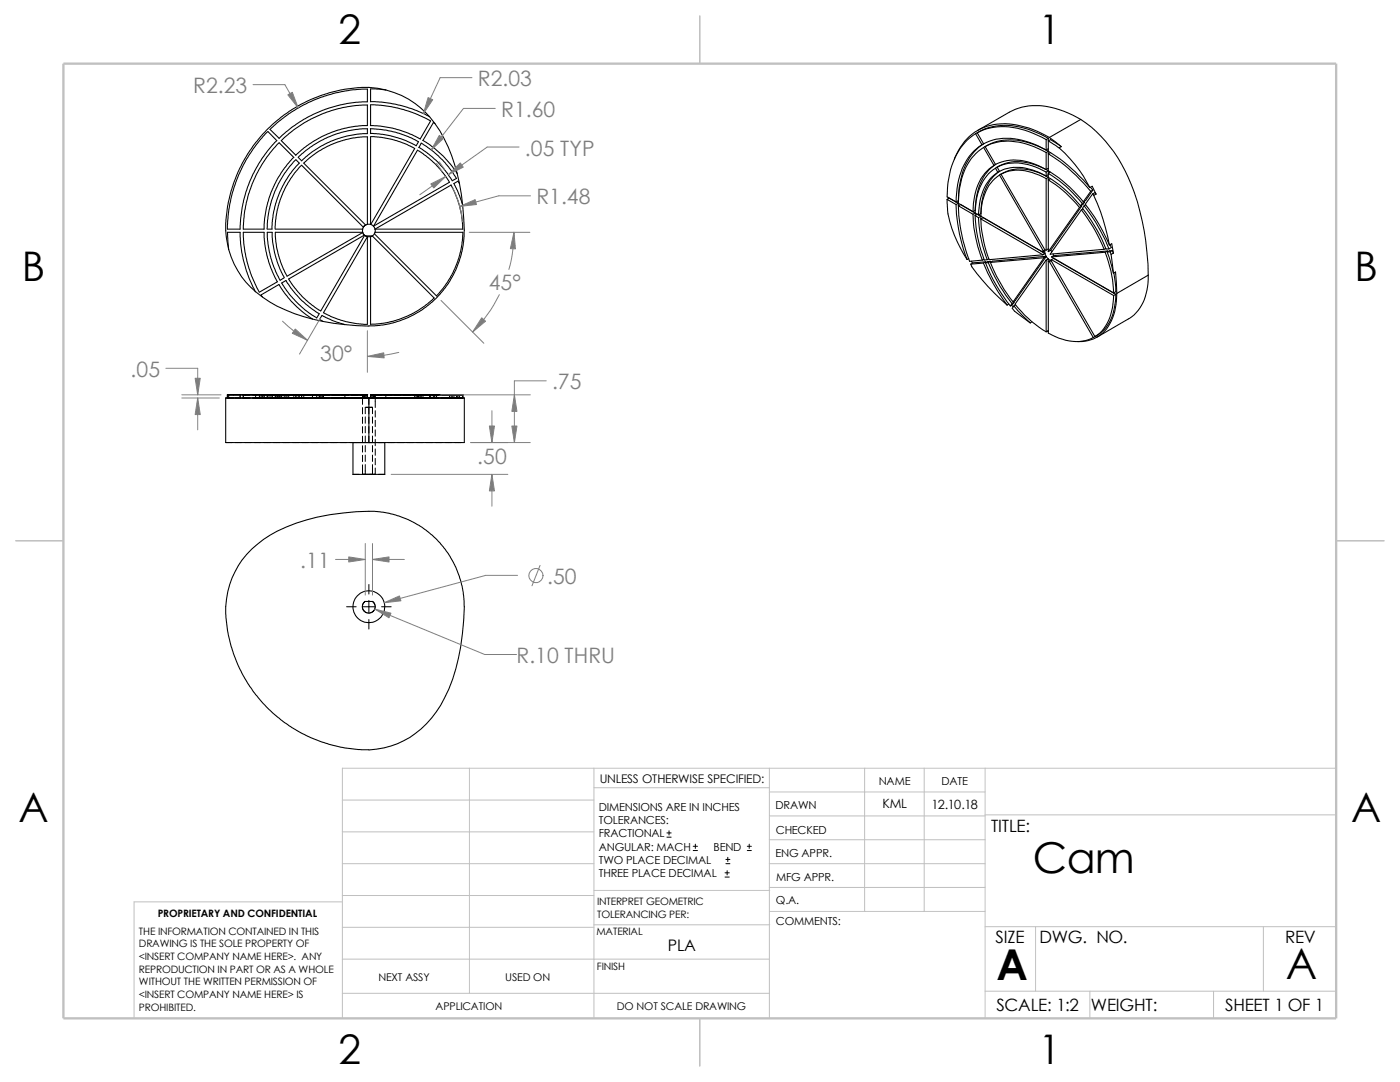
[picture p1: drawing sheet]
<svg xmlns="http://www.w3.org/2000/svg" width="279mm" height="216mm" viewBox="0 0 279 216" stroke-linecap="round" stroke-linejoin="round" font-family="sans-serif">
<g fill="none" stroke="#c0c0c0" stroke-width=".2">
<path d="M68.3 159.6h50.2M93.7 153.3v44.9M118.5 153.3v49.9M118.5 157.2h35M153.5 153.3v49.9M153.5 158h43.1M172.6 153.3v28.6M184.4 153.3v28.6M196.6 153.3v49.9M266.7 153.3h-198.4v49.9M68.3 178.7h50.2M68.3 172.3h50.2"/>
<path d="M68.3 166h50.2M68.3 180h-41.5v23.2M118.5 177.7h35.1M153.5 167.6h43.1M153.5 162.8h43.1M153.5 172.3h43.1M153.5 177.1h43.1M196.6 162.6h70.1M68.3 198.2h85.2M68.3 191.4h85.2M68.3 185h50.2M118.5 184.5h35.1"/>
<path d="M153.6 181.9h43M196.6 197.8h70.1M196.6 184.9h70.1M206.7 184.9v12.9M217.5 197.8v5.4M242.2 197.8v5.4M252.1 184.9v12.9"/>
</g>
<path d="M139.7 3.2v9.5M3.1 107.9h9.6M266.7 107.9h9.5M139.7 203.2v9.5" fill="none" stroke="#c0c0c0" stroke-width=".21"/>
<path d="M12.7 12.7h254v190.5h-254z" fill="none" stroke="#c0c0c0" stroke-width=".47"/>
<g fill="none" stroke="#000" stroke-width=".21">
<path d="M77 17.9l-3-.2v2.6M77 17.9a16.8 16.8 0 0 1 8.7 5.4M77 17.9a15.9 15.9 0 0 0-5.2-.4l-1 .1a28.5 28.5 0 0 0-25.8 28.4l.6 3.8M53 26.7l.5-.5 1.7 1.9-1.9 2.1-1.7 2.6-1.1 1.9-1.2 2.9a26.2 26.2 0 0 0-1.4 8.1h-2.5v-1.1a28.2 28.2 0 0 1 7.6-17.9zM53.9 25.8l1.6-1.4a27.9 27.9 0 0 1 17.8-6.6v2.5l-2.2 .1-1.9 .3-4.8 1.3-2.9 1.3-1.6 1-2.8 2-1.4 1.3zM55.2 28.9l.5-.4 2.9 2.9-1.2 1.3-1.2 1.7-1.1 1.8-1 2.1-.9 3.1-.4 2.3-.1 2h-4.1l.3-4a24.9 24.9 0 0 1 6.3-12.8zM59 30.9l1.7-1.4 1.7-1.2 1.7-1 1.9-.8 3.5-1.1 2.3-.3h1.5v-4.1h-2.1l-2.8 .5-2.4 .6-2.2 .9a25 25 0 0 0-7.7 5.1l3 2.9M59.7 31.2l2.8-2.2 2.4-1.4 1.4-.5 3-1 2.5-.4h1.5v1l-1.9 .1-2.3 .4-1.6 .4-2.2 .9-2.9 1.7-2.2 1.9-.7-.7zM73.9 25.7l3.1 .3 1.9 .4 2.6 .9 2 1-.4 .8-2.4-1.2-2.8-.8-2.3-.4-1.6-.1M74 27.3l2 .1 2.3 .4 3 1.1 1.5 .7-8.8 15.2M74 20.9l4.1 .4 2.4 .5 2.3 .8 3.1 1.5-2 3.6-2.4-1.1-3.1-1-2.6-.5h-1.9M74 21v4.1"/>
<path d="M74 25.7v1M74 27.3v17.5M74 20.3l2.4 .1 3.7 .7 3 1 2.6 1.2M83.3 30l1.1 .6 2.3 2 1.4 1.5 1.6 2.3-15.2 8.7zM84 28.6l1.2 .7 2.3 1.8 2 2.2 1.6 2.3-.8 .5-1.4-2-1.9-2.1-1.8-1.6-1.6-1M84.1 28.6l-.5 .8M84.4 28l1.5 1 2.6 2.2 1.3 1.5 1.4 1.9M85.7 23.3l1.1 1.3M86.8 24.6l-.3-.2-2.1 3.6M86.8 24.6a28.9 28.9 0 0 1 4.4 10M90 36.9l.6 1.2 1.1 3 .5 2.1 .2 2.5h-17.6M90 36.9l-15.2 8.8"/>
<path d="M90.6 36.6l1.1 2.5 .6 1.8M91.2 34.6l.5 2M91.7 36.6l-.3-.4-.8 .4M91.7 36.6l.6 4.3M189 39.8l.4-.3 1.9 1.1M189 39.8l1.8 1M189 39.8v.7a16.8 16.8 0 0 0 2.1 7.8l1.9 3.5M189.2 39.4v.3M194.7 26.7a12.6 12.6 0 0 0-5.3 8.9l-.4 3.7 1.8 1M194.7 26.7l1.3 2.2M195 26.5a12.4 12.4 0 0 1 10.4-.2l3.4 1.6M195 26.5a12.5 12.5 0 0 1 11.7-.1l2.5 1.2"/>
<path d="M195 26.5l1.3 2.2M195 26.5l-.3 .2M196 28.9a11.9 11.9 0 0 0-5.1 9.6l-.1 1.8M196.3 28.7a11.7 11.7 0 0 1 10 0l2.5 1.2M196.3 29.4l2.1 3.6M196.3 28.7l-.3 .2M196.3 29.4a10.8 10.8 0 0 0-4.7 7.7l-.3 3.5M196.3 28.7a12.2 12.2 0 0 0-5 9.5v1.8l-.5 .3M196.6 29.3a11.3 11.3 0 0 1 9.8 0l2.4 1.1M196.6 29.3a11.1 11.1 0 0 1 10.2-.3l2.4 1.2M196.6 29.3l2.1 3.5M196.6 29.3l-.3 .1"/>
<path d="M198.4 33a8.9 8.9 0 0 0-4 6.8l-.2 2.4M198.7 32.8a10.2 10.2 0 0 1 9.3 .6l.8 .4M198.7 32.8l-.3 .2M198.7 33.6l.4 .8M198.7 33.6a9.8 9.8 0 0 0-4.1 8.1v.8M198.8 32.8a9.5 9.5 0 0 0-4.1 7.5l-.1 1.7-.4 .2M199 33.4a9.6 9.6 0 0 1 9 .6l.8 .3M199 33.4a8.3 8.3 0 0 1 7.3-.6l2.9 1.3M199 33.4l.5 .8M199 33.4l-.3 .2M199.5 34.2a9.2 9.2 0 0 1 8.6 .6l.7 .3M199.5 34.9l8.7 15.1"/>
<path d="M199.5 34.2l-.4 .2M199.5 34.9a9.4 9.4 0 0 0-3.8 8.2M199.5 34.2a9.4 9.4 0 0 0-3.7 7.7l-.1 .7-.4 .3a10.2 10.2 0 0 1 3.4-8.2l.4-.3M199.8 34.8a8.5 8.5 0 0 1 7.5 .1l1.5 .7M199.8 34.8a8.6 8.6 0 0 1 8.7 .2l.7 .4M199.8 34.8l8.7 15.1h.3M199.8 34.8l-.3 .1M208.8 27.9v2M208.8 30.4v3.4M208.8 34.3v.8M208.8 35.6v14.3M209.2 34.1a28.2 28.2 0 0 1 7 6.2"/>
<path d="M209.2 35.4a24.3 24.3 0 0 1 6.4 5.7M209.2 27.6v22.6M209.2 29.7l-.4 .2M209.2 27.6l-.4 .3M209.2 33.6l-.4 .2M209.2 30.2l-.4 .2M209.2 34.8l-.4 .3M209.2 34.1l-.4 .2M209.2 35.4l-.4 .2M209.2 30.2a32.9 32.9 0 0 1 8.3 7.2M209.4 27.4a17.3 17.3 0 0 0-11-2.6 10.2 10.2 0 0 0-7.9 7M209.4 27.4l2.4 1.9"/>
<path d="M209.6 34.3l-.4 .3a25.7 25.7 0 0 1 6.8 6M209.6 35.6l-.4 .3a24.1 24.1 0 0 1 6.2 5.5M209.7 30.4l-.5 .3a32.8 32.8 0 0 1 8.5 7.5M211.4 29.5a26.9 26.9 0 0 1 6.1 7.9M211.8 29.3l-.4 .2M211.8 29.3l-2.1-1.4-.5 .2 2.2 1.4M215.7 23.8l-6.3 3.6M215.7 23.8a16.3 16.3 0 0 0-11.7-2.4l-2.6 1-6.3 3.6M215.7 23.8a28.1 28.1 0 0 1 10.7 14.6 52 52 0 0 1 2.8 16.5M217.5 37.4l.5-.2 .7 1.5M217.6 37.4l.5 .5M217.7 38.2l-1.5 2.1"/>
<path d="M218.1 38.7l.4-.3 .2 .3M218.1 38.7l-1.5 2.1a34.2 34.2 0 0 1 4.8 8.1M218.1 38.7l.2 .3M218.1 37.9l-1.4 2.1-.5 .3M218.1 37.9l-.4 .3M218.3 39a40.4 40.4 0 0 1 3.1 9.9M218.7 38.7l-.4 .3M45.6 49.8l-.2-3.4h2.5l.1 1.2a26.4 26.4 0 0 0 3 10.6M45.6 49.8a17 17 0 0 0 5.4 8.4M51 58.2a29.6 29.6 0 0 0 13.4 5.9M52.4 59.2l-.3-.4 3.6-2 1.1 1.7 1.3 1.6 2 1.9 2.3 1.6M53.3 45.7l.4-3.8 1.2-3.8 1.9-3.6 2.3-2.6 .6 .7-1.1 1.2-1.5 2.1-1.2 2.3-.7 1.8-.7 3-.2 2.7"/>
<path d="M53.3 45.7h1M54.9 45.7h17.5M55.3 56.2l-1.2-2.6-.7-2.2-.6-2.8-.1-2.2h-4.1v2.1l.7 3.6 .9 3 1.5 3.2M55.4 56.2l-3.6 2.1M56.7 55.4l-.9-1.9-1-3-.4-2.3-.1-1.8h-1l.2 2.2 .6 2.9 1 2.8 .8 1.6M56.7 55.4l-.8 .5M72.4 46.4l-15.1 8.7M72.4 46.4h-17.5l.1 1.8 .5 2.4 .8 2.4 1 2.1M72.4 46.4l.3 .5M72.4 45.7v.6M72.5 45.3l-12.3-12.3-1.4 1.5-.8 1.1-1.4 2.7-1.2 3.4-.4 2.3-.1 1.7M72.5 45.3l-.1 .4"/>
<path d="M72.8 46.9l-15.2 8.8 1.6 2.2 1.4 1.5 2.3 1.9 1.1 .7M72.8 46.9l.5 .3M72.8 46.9l-8.8 15.2M72.9 47.1h1.4M73 44.9l-.5 .4M73.3 44.7l.7 .1M73.3 44.7v-17.4l-3.4 .3-2.5 .7-1.4 .6-3.1 1.7-2.1 1.7-.2 .3 12.4 12.3M73.3 47.2l-8.7 15.2 2 1 2.4 .8 2.3 .4 2 .1M73.3 47.2v17.5M73.3 47.2h.1M73.3 44.7l-.3 .2M73.9 47.2h-.6"/>
<path d="M74 44.8h.1M74 47.2l.3-.1 12.4 12.4-2 1.6-3.2 1.9-1.9 .8-2 .5-3.6 .4zM74 44.8l.5 .3M74.5 45.1l.3 .6M74.5 45.1h.1M74.7 46.7l-.4 .4M74.8 46.4h17.6l-.1 1.6-.4 2.2-1.2 3.5-1.4 2.6-2.2 2.8-12.4-12.4M74.8 45.7h.1M74.8 46.4l-.1 .3M74.8 45.7v.7M92.3 40.9l.4 5.1-.2 2.1-.3 2.1-.5 1.8-.8 1.9-1.1 2.1-1 1.5-1.6 1.8-1.7 1.6-1.9 1.3-2.1 1.1-1.9 .8-1.8 .5-2.1 .3-2.1 .1M190.8 40.8a33.6 33.6 0 0 0 2.2 11"/>
<path d="M191.3 40.6v.5M191.3 41.1l.4-.3 2.9 1.7M191.3 40.6l2.9 1.6M191.3 41.1l2.9 1.7M191.3 40.6l-.5 .2M191.3 41.1a33.3 33.3 0 0 0 2.2 11.1l2.5-.3M193.3 51.6l-.3 .2M193.8 52.7l.1 .3a33.6 33.6 0 0 0 7.1 7.9M193.8 52.1l.3 .4M194.2 42.8a27.5 27.5 0 0 0 1.8 9.1M194.6 43a28.1 28.1 0 0 0 1.8 8.9l.6-.1M194.6 42.5v.5"/>
<path d="M194.6 42.5l1.1 .6M194.6 43l.7 .4M194.6 42.5l-.4 .3M195.1 42.8l-.5 .2M195.3 43.4a25.2 25.2 0 0 0 1.7 8.4M195.7 43.7a26.5 26.5 0 0 0 1.7 8.1l10.7-1M195.7 43.1v.5M195.7 43.7l.5-.3 12.3 7.1M195.7 43.7l12.4 7.1M195.7 43.1l12.4 7.2M195.7 43.1l-.4 .3M196.3 52.5l-2.5 .2"/>
<path d="M196.3 52.5a36.8 36.8 0 0 0 4.7 8.4M196.4 51.7l-.4 .2M196.7 52.5a33.4 33.4 0 0 0 4.9 8.5M196.7 52.2l.1 .2M196.7 52.2l-2.5 .3-.4 .2M196.7 52.2l-.4 .3M197.2 52.4l-.5 .1M197.2 52.4a34.9 34.9 0 0 0 4.8 8.2M197.4 51.6l-.4 .2M197.7 52.4a32.9 32.9 0 0 0 4.5 7.8M197.7 52.2h-.6l-.4 .3M197.7 52.2v.1"/>
<path d="M197.7 52.2l-.5 .2M208.1 50.8h.1M208.1 50.3l.4-.3v.5M208.1 50.8l.4-.2 .3 .5M208.2 50l-.1 .3M208.3 51.4l-10.6 1M208.3 51.4h.1M208.4 51.4l-6.2 8.8M208.5 49.9l-.3 .1M208.5 50.5l-.4 .3M208.7 51.9h.1M208.7 51.9l-6.1 8.8a24.2 24.2 0 0 0 6.2 5.5"/>
<path d="M208.8 51.2l.4 .4-.5 .3M208.8 51.1l-10.7 1-.4 .3M208.8 51.2l-6.2 8.8-.4 .2M208.8 51.9v14.3M208.8 51.2l-.4 .2M208.8 51.1l-.5 .3M209.2 51.7v14.8a9.2 9.2 0 0 0 9 .9M209.2 51.7l-.4 .2M209.2 49.7l-.4 .2M209.2 51.7l.5 .2-.5 .3h.2M209.2 50.2h.1M209.4 52.2l8.8 15.2"/>
<path d="M209.7 50l.2 .2M209.7 50l-.5 .2M209.8 52l-.4 .2M209.8 51.3h.1M209.8 51.8v.2l8.7 15.2M209.8 51.8l.5-.2 12.4 7.1M209.8 51.3l12.4 7.2M209.8 51.8l12.4 7.2M210.2 50.7l.1 .3M210.3 51l-.5 .3M215.4 41.4l-6.2 8.8M215.8 41l.1 .1"/>
<path d="M215.8 41.9a32.6 32.6 0 0 1 4.5 7.8M215.8 41.9l-6.2 8.8 10.7-1M215.9 41.1l-6.2 8.9M215.9 41.1l-.5 .3M216 40.6l-.4 .5M216.2 41.7l-.4 .2M216.3 40.2l.2 .1M216.4 41.1a35.4 35.4 0 0 1 4.9 8.6M216.4 41.1l-.4 .5a32.5 32.5 0 0 1 4.7 8.1h.6M216.5 40.3l-.4 .5-.5 .3M216.5 40.3l-.5 .3M216.7 40.9l-.3 .2"/>
<path d="M220.6 50.3l-10.8 1M220.6 50.3a23.5 23.5 0 0 1 1.6 8.2M220.7 49.6l-.4 .1M221 50.3l1.2 4.2M221 50.1l.1 .1M221 50.1l-10.7 .9M221 50.1l-.4 .2M221.4 48.9l.5-.3 .3 1.9M221.5 50.2l.2 .6M221.5 48.8l.3 .6-.5 .3M221.5 50.2l-.5 .1M221.7 50.8l.5 3.7"/>
<path d="M222 50h-.6l-.4 .3M222 50l-.5 .2M222 50l.2 .5M222.2 54.5l.4-.2 .3 4.2M222.2 50.5l-.5 .3M222.3 59a9.7 9.7 0 0 1-3.3 7.8l-.5 .4M222.3 54.5l.4 3.7-.5 .3M222.7 58.7l-.5 .3M222.7 58.7a9.5 9.5 0 0 1-3.2 7.9l-1 .6M222.9 58.5a10.1 10.1 0 0 1-3.3 8.3 7.1 7.1 0 0 1-4.5 1.4M229.2 54.9a9.6 9.6 0 0 1-3.7 8.6l-6.6 3.8M229.2 54.9l-6.3 3.6"/>
<path d="M45.6 78.8v.6h-.6v8.9h28.6M45.6 78.8h-.2v.6M45.6 78.8h5.4v.6h1.4v-.6M51.1 78.8h.7M51.8 78.8h.3M51.8 78.8v.6M52.1 78.8h.3M52.1 78.8v.6M52.4 78.8h10v.6h2v-.6M62.4 78.8h1.4M63.2 78.8v.6M63.7 62.6l-1.6-1-1.8-1.6-1.9-2.1-1.3-1.9-.9 .5 1.5 2.2 1.9 2 1.3 1.2 2.3 1.5"/>
<path d="M63.7 62.6l-.5 .9M63.7 78.8v.6M63.8 78.8h.6M63.8 78.8v.6M64.4 64.1l-.6-.3 .5-.9 1.9 1 2.6 .9M64.4 64.1a56.8 56.8 0 0 0 9.2 1M64.4 78.8h4.4M68.8 78.8v.6h4.8M68.9 78.8h4.4v.6M73.6 79.4v8.9M73.6 79.4h19.1v8.9h-19.1M86.7 78.8h-12.7v.6"/>
<path d="M86.7 78.8v.6M86.7 78.8h.4M87.1 78.8h5.3v.6M87.1 78.8v.6M201.3 60.7l-.3 .2M201.8 60.9l.4 .3M202 60.6l-.4 .4M202.3 60.2l.1 .1M202.4 61l1.5 1.8 1.7 1.6M202.4 61l-.4 .5 .4 .5 3.2 2.4M202.4 60.3l-.3 .5-.5 .2M202.4 60.3l-.4 .3"/>
<path d="M202.7 60.8l-.3 .2M206 64.2l-.4 .2M209 66.1l.2 .1M209.2 66l-.4 .2M218.7 67.1l-.5 .3M70.4 88.3v6.4h6.4v-6.4M50.3 109.5a26.6 26.6 0 0 1 12.9-6.3 42.9 42.9 0 0 1 12-1.1l3.2 .5 3.1 1.1 2.7 1.5 2.7 2.2 2.6 3 1.4 2.7 1 2.6 .6 3.3a41 41 0 0 1-3.9 20.4 17.6 17.6 0 0 1-15 10.2l-2.8-.1a28.5 28.5 0 0 1-25.8-28.4 16.9 16.9 0 0 1 5.3-11.6zM74.3 120h-1.5l-.2 .3-.3 .9 .2 .5 .3 .4 .9 .2 .6-.1 .3-.4 .3-.9-.2-.5-.4-.4"/>
<circle cx="73.6" cy="121.1" r="3.2"/>
</g>
<g fill="none" stroke="#000" stroke-width=".2">
<path d="M45 79.4h47.7M45.4 79.4v-.6h28l-.1 .6M47.9 78.8v.6M48.6 78.8v.6M52.7 78.8v.6M53.3 78.8v.6M53.5 78.8v.6M53.9 78.8v.6M54.3 78.8v.6M54.9 78.8v.6M55.2 78.8v.6M55.4 78.8v.6"/>
<path d="M55.7 78.8v.6M55.9 78.8v.6M56.1 78.8v.6M56.2 78.8v.6M56.7 78.8v.6M57.1 78.8v.6M57.3 78.8v.6M57.6 78.8v.6M58.6 78.8v.6M59.1 78.8v.6M59.5 78.8v.6M59.7 78.8v.6"/>
<path d="M60.2 78.8v.6M60.6 78.8v.6M64 78.8v.6M64.3 78.8v.6M64.6 78.8v.6M72.3 79.4v1.3M72.4 78.8v.6M72.5 78.8v.6M72.7 78.8v.6M72.8 78.8v.6M73 78.8v.6M73.6 79.4v1.3"/>
<path d="M74 79.4v-.6h18.4l-.1 .6M74 78.8v.6M74.3 78.8v.6M74.5 78.8v.6M74.7 78.8v.6M74.8 78.8v.6M74.9 79.4v1.9M77 78.8v.6M82.8 78.8v.6M83.1 78.8v.6M83.3 78.8v.6M83.5 78.8v.6"/>
<path d="M83.6 78.8v.6M83.9 78.8v.6M84.1 78.8v.6M84.4 78.8v.6M85.7 78.8v.6M85.9 78.8v.6M86.5 78.8v.6M86.8 78.8v.6M89.7 78.8v.6M90 78.8v.6M90.3 78.8v.6M90.6 78.8v.6"/>
<path d="M91.1 78.8v.6M91.2 78.8v.6M91.4 78.8v.6M91.7 78.8v.6M45 88.3h1.3M46.9 88.3h1.3M48.9 88.3h1.2M50.8 88.3h1.2M52.7 88.3h1.2M54.6 88.3h1.2M56.5 88.3h1.2M58.4 88.3h1.2"/>
<path d="M60.3 88.3h1.3M62.2 88.3h1.3M64.1 88.3h1.3M66 88.3h1.3M67.9 88.3h1.3M69.8 88.3h7M70.4 94.7h1.3M72.3 92.8v1.9h2.6v-1.3M72.3 81.3v1.3M72.3 83.2v1.3M72.3 85.1v1.3M72.3 87v1.3"/>
<path d="M72.3 88.9v1.3M72.3 90.8v1.3M72.9 82.5v-1.2h1.4v1.2M72.9 83.2v1.3M72.9 85.1v1.3M72.9 87v1.3M72.9 88.9v1.3M72.9 90.8v1.3M72.9 92.7v2M73.6 81.3v1.3M73.6 83.2v1.3M73.6 85.1v1.3"/>
<path d="M73.6 87v1.3M74.3 83.2v1.3M74.3 85.1v1.3M74.3 87v1.3M74.3 88.9v1.3M74.3 90.8v1.3M74.3 92.7v2M74.9 82v1.2M74.9 83.9v1.2M74.9 85.8v1.2M74.9 87.7v1.2M74.9 89.6v1.2"/>
<path d="M74.9 91.5v1.3M75.5 94.7h1.3M77.4 88.3h1.3M79.3 88.3h1.3M81.2 88.3h1.3M83.1 88.3h1.3M85 88.3h1.3M87 88.3h1.2M88.9 88.3h1.2M90.8 88.3h1.2M73.6 116.6v1.9M73.6 119.8v2.5"/>
<path d="M69.2 121.1h1.9M72.3 121.1h2.6M73.6 123.6v1.9M76.2 121.1h1.9M133.1 167h.8M133.1 166.2h.8M133.5 165.8v.8M138.3 169.7h.9M138.3 168.9h.9M138.8 168.4v.9M144.7 175h.8M144.7 174.2h.8"/>
<path d="M144.9 172.3h.8M144.9 171.5h.8M145.1 173.7v.9M145.2 171.1v.8M149.1 169.7h.8M149.1 168.9h.8M149.5 168.4v.9"/>
</g>
<g fill="none" stroke="#808080" stroke-width=".2">
<path d="M50.5 16.9h6.4l2.6 4.6M94.2 15.5h-6.4l-3.3 7.2M87.1 32.6l1.1 1.6M87.6 32.3l1.1 1.5M88.9 35.2l-5.1 3.7M90.3 37.5a17.4 17.4 0 0 1 2 6.8M98.8 21.6h-6.3l-6.4 8.3M103.6 29.3h-6.4l-7.7 5.5M105.9 39.1h-6.4l-7.8 2.1M88 59.9l8.6 8.6M93.6 46.4h12.1M99.7 58.8a29 29 0 0 1-5.4 7.5"/>
<path d="M102.6 46.4a27.6 27.6 0 0 1-1 7.4M33.1 73.5h6.4v5.3M36.3 78.8h7.8M36.3 79.4h7.5M39.5 79.4v6.4M56.4 64.1a23.4 23.4 0 0 0 5 3.8M63.9 63.5l-4.1 7.2M73.3 66v8.3M79.6 70.3a25.8 25.8 0 0 1-6.3 .8M87.9 78.8h17.9M109 76h-6.3v12.3M78.1 94.7h23.2"/>
<path d="M93.9 88.3h11.9M98.2 82v6.3M98.2 94.7v6.3M67 111.6h5.9M72.9 108.5v10.2M74.3 108.5v10.2M74.3 111.6h6.4M103.3 114.8h-6.4l-20.2 5.5M107.8 112.8l-1.6 4.1M74.8 121.5l21.9 9.1h6.4"/>
<circle cx="107" cy="114.9" r="1.41"/>
</g>
<g fill="#808080" stroke="#808080" stroke-width=".2">
<path d="M97.7 85h1l-.5 3.3z"/>
<path d="M98.2 94.7l.5 3.3h-1z"/>
<path d="M102.2 85h1l-.5 3.3z"/>
<path d="M102.7 78.8l.5 3.3h-1z"/>
<path d="M39.5 79.4l.5 3.3h-1.1z"/>
<path d="M38.9 75.5h1.1l-.5 3.3z"/>
<path d="M74.8 121.5l3.2 .8-.4 1z"/>
<path d="M76.7 120.3l3-1.4 .3 1z"/>
<path d="M69.6 111.1l3.3 .5-3.3 .5z"/>
<path d="M74.3 111.6l3.3-.5v1z"/>
<path d="M58.9 65.7l2.5 2.2-3.1-1.4z"/>
<path d="M91.7 41.2l3.1-1.4 .3 1z"/>
<path d="M73.3 71.1l3.3-.7 .1 1z"/>
<path d="M102.6 46.4l.3 3.3-1-.1z"/>
<path d="M96.1 63.4l.8 .7-2.6 2.2z"/>
<path d="M85.4 19.5l1 .4-1.9 2.8z"/>
<path d="M87.7 27l.8 .6-2.4 2.3z"/>
<path d="M89.5 34.8l2.4-2.3 .6 .9z"/>
<path d="M86 36.7l2.9-1.5-2.3 2.3z"/>
<path d="M57.4 18.9l.9-.5 1.2 3.1z"/>
</g>
<g font-size="8.5">
<text x="206.1" y="174.1">Cam</text>
<text x="198.8" y="195.5">A</text>
<text x="256.6" y="195.3">A</text>
</g>
<g font-size="8.1">
<text x="67.6" y="8.8">2</text>
<text x="207.3" y="8.8">1</text>
<text x="4.4" y="56.1">B</text>
<text x="270.3" y="56.1">B</text>
<text x="3.7" y="164.1">A</text>
<text x="269.6" y="164.1">A</text>
<text x="67.6" y="212.3">2</text>
<text x="207.3" y="212.3">1</text>
</g>
<g font-size="4.2" fill="#808080">
<text x="95.4" y="17.2">R2.03</text>
<text x="38.6" y="18.6">R2.23</text>
<text x="100" y="23.3">R1.60</text>
<text x="104.8" y="31">.05 TYP</text>
<text x="107" y="40.8">R1.48</text>
<text x="97.6" y="58">45°</text>
<text x="63.9" y="72">30°</text>
<text x="26.1" y="75.2">.05</text>
<text x="110.2" y="77.7">.75</text>
<text x="95.2" y="92.6">.50</text>
<text x="59.9" y="113.3">.11</text>
<text x="109.2" y="116.5">.50</text>
<text x="103.1" y="132.3">R.10 THRU</text>
</g>
<g font-size="3.4">
<text x="197.8" y="166">TITLE:</text>
<text x="198.7" y="188.1">SIZE</text>
<text x="207.5" y="188.1">DWG. NO.</text>
<text x="256.5" y="188.2">REV</text>
<text x="198.8" y="201.7">SCALE: 1:2</text>
<text x="217.7" y="201.8">WEIGHT:</text>
<text x="244.5" y="201.7">SHEET 1 OF 1</text>
</g>
<text font-size="3.2" x="133.3" y="189.8">PLA</text>
<g font-size="2.5">
<text x="176.1" y="161.3">KML</text>
<text x="185.9" y="161.4">12.10.18</text>
</g>
<text font-size="2.4" x="119.7" y="156.2">UNLESS OTHERWISE SPECIFIED:</text>
<g font-size="2.2">
<text x="119.5" y="161.8">DIMENSIONS ARE IN INCHES</text>
<text x="154.8" y="161.5">DRAWN</text>
<text x="175.4" y="156.7">NAME</text>
<text x="187.9" y="156.7">DATE</text>
<text x="119.5" y="164.4">TOLERANCES:</text>
<text x="119.5" y="167.1">FRACTIONAL</text>
<text x="154.8" y="166.3">CHECKED</text>
<text x="119.5" y="172.4">TWO PLACE DECIMAL</text>
<text x="119.5" y="169.8">ANGULAR: MACH</text>
<text x="142.4" y="169.8">BEND</text>
<text x="154.8" y="171">ENG APPR.</text>
<text x="119.5" y="175">THREE PLACE DECIMAL</text>
<text x="154.9" y="175.7">MFG APPR.</text>
<text x="154.9" y="184.7">COMMENTS:</text>
<text x="154.9" y="180.5">Q.A.</text>
</g>
<g font-size="2.1">
<text x="75.5" y="195.7">NEXT ASSY</text>
<text x="100.8" y="195.7">USED ON</text>
<text x="86.9" y="201.5">APPLICATION</text>
<text x="123.1" y="201.6">DO NOT SCALE DRAWING</text>
</g>
<g font-size="2">
<text x="31.5" y="183">PROPRIETARY AND CONFIDENTIAL</text>
<text x="119.2" y="183.1">TOLERANCING PER:</text>
<text x="119.2" y="180.6">INTERPRET GEOMETRIC</text>
<text x="27.7" y="186.5">THE INFORMATION CONTAINED IN THIS</text>
<text x="27.7" y="189.1">DRAWING IS THE SOLE PROPERTY OF</text>
<text x="27.7" y="191.6">&lt;INSERT COMPANY NAME HERE&gt;. ANY</text>
<text x="119" y="186.6">MATERIAL</text>
<text x="27.7" y="194.1">REPRODUCTION IN PART OR AS A WHOLE</text>
<text x="27.7" y="196.6">WITHOUT THE WRITTEN PERMISSION OF</text>
<text x="119.1" y="193.5">FINISH</text>
<text x="27.7" y="199.1">&lt;INSERT COMPANY NAME HERE&gt; IS</text>
<text x="27.7" y="201.7">PROHIBITED.</text>
</g>
</svg>
